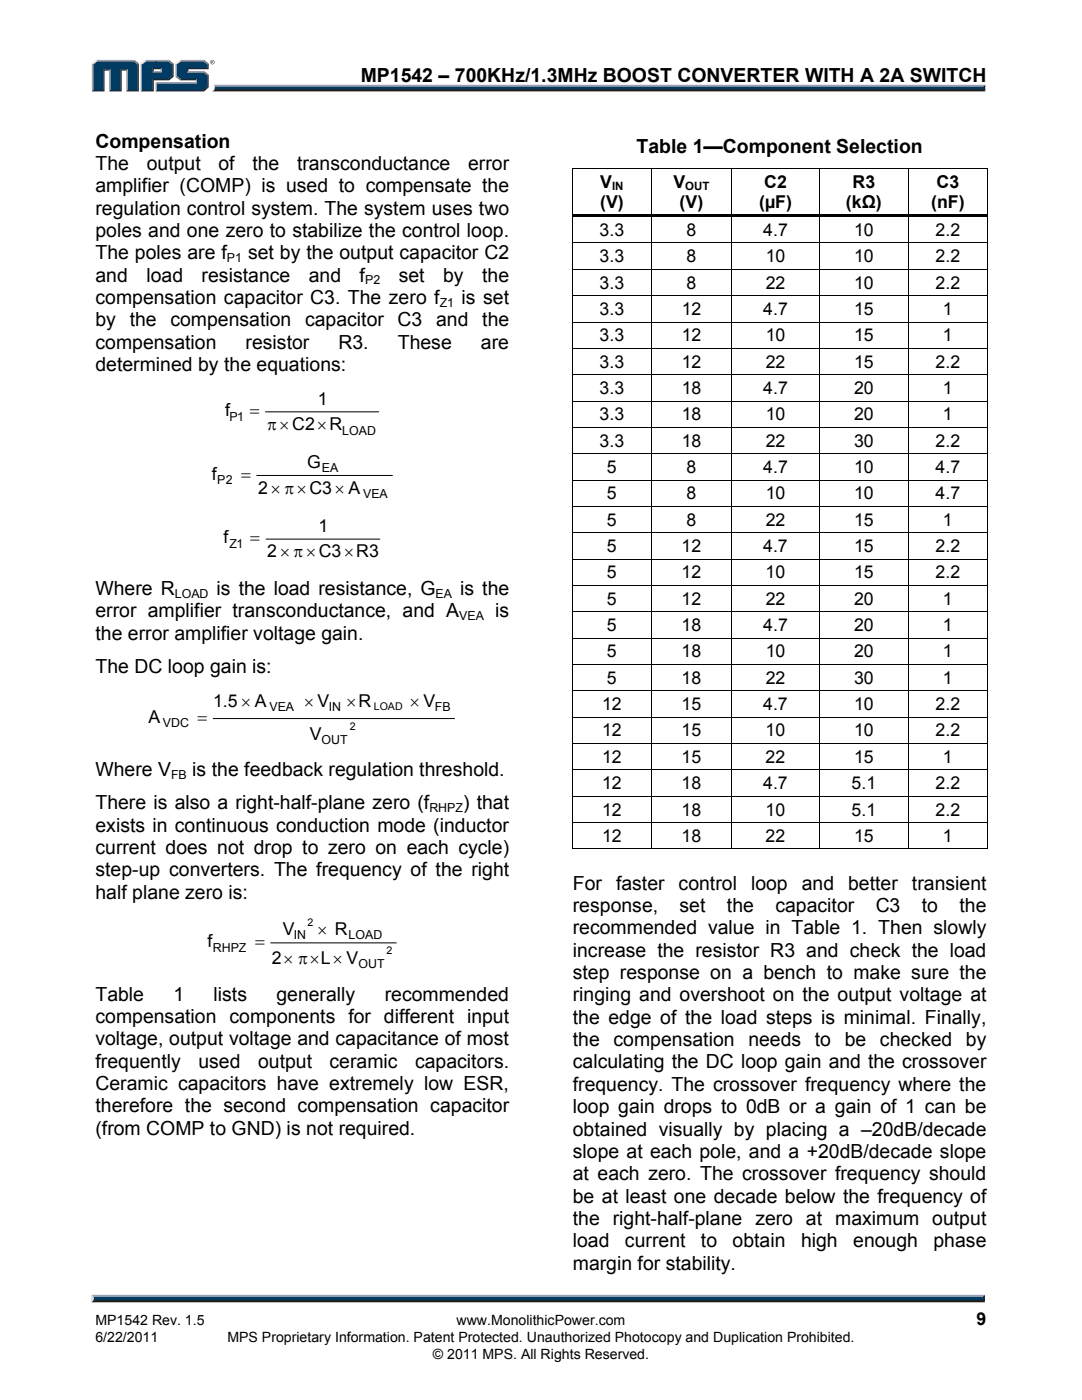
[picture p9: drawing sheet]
<svg xmlns="http://www.w3.org/2000/svg" width="216mm" height="279mm" viewBox="0 0 216 279" stroke-linecap="round" stroke-linejoin="round" font-family="sans-serif">
<path d="M42.7 16.9h153.9l-.4 .7h-153.4z" fill="#94a0b9"/>
<path d="M42.8 17.6h153.4l.4 .6h-154.3l.4-.2z" fill="#231f20"/>
<path d="M196.2 17.3l.4-.4v1.3l-.4-.4z" fill="#001339"/>
<path d="M42.9 17.3h153.3v.5h-153.4z" fill="#003b63"/>
<path d="M42.7 16.9l.2 .5a.79 .79 0 0 1-.6 .8h.1a1.24 1.24 0 0 0 .3-1.3z" fill="#dcddde"/>
<path d="M30.4 14.4l.3-.2h1.3l.3 .2z" fill="#94a0b9"/>
<g fill="#003b63">
<path d="M18.6 12.8l.8-.6h7.2l.8 .6v5.2h-2v-4.2h-1.4v4.2h-2v-4.2h-1.4v4.2h-2z"/>
<path d="M28.3 12.8l.8-.6h2.2v1.4h-.9v.8h1.9v-.8h-1.3v-1.4h2.6l.8 .6v2.3l-.8 .7h-3.2v2.2h-2.1z"/>
<path d="M31.3 16.6h8v-.8h-3.2l-.9-.7v-2.3l.9-.6h4.4l.9 .6v.8h-4.1v.8h3.2l.9 .7v2.2l-.9 .7h-9.2z"/>
</g>
<path d="M35.9 12.1h4.8" fill="none" stroke="#94a0b9" stroke-width=".27"/>
<path d="M35 12.7l.9-.7 .2 .2-.8 .6z" fill="#dcddde"/>
<path d="M35.1 12.7v2.6" fill="none" stroke="#94a0b9" stroke-width=".27"/>
<path d="M35 15.3l.3-.2 .8 .7-.2 .2z" fill="#547194"/>
<path d="M35.9 15.9h3.4" fill="none" stroke="#001339" stroke-width=".27"/>
<g fill="#94a0b9">
<path d="M31 16.4h8.1v-.4l.2-.2v.8h-8z"/>
<path d="M31 16.4l.3 .2v1.4l-.3 .2z"/>
</g>
<path d="M37.3 13.6h4.1v-.8l.2-.1v1.1h-4v.4l-.3 .2z" fill="#001339"/>
<path d="M37.3 14.3h3.4" fill="none" stroke="#94a0b9" stroke-width=".27"/>
<path d="M40.7 14.2l.9 .7-.2 .2-.9-.7z" fill="#547194"/>
<g fill="#001339">
<path d="M31 18.2l.3-.2h9.2l.9-.7v-2.2l.2-.2v2.5l-.9 .8z"/>
<path d="M30.4 15.8h3.2l.8-.7v-2.3l.2-.1v2.6l-.9 .7h-3v2.2h-2.6l.2-.2h2.1z"/>
</g>
<path d="M33.7 12l.9 .7-.2 .1-.8-.6z" fill="#547194"/>
<path d="M29 12.1h4.7" fill="none" stroke="#94a0b9" stroke-width=".27"/>
<path d="M28.1 12.7l.9-.7 .1 .2-.8 .6z" fill="#dcddde"/>
<path d="M28.2 12.7v5.5" fill="none" stroke="#94a0b9" stroke-width=".27"/>
<path d="M32 13.8l.3-.2v.8l-.3-.2z" fill="#94a0b9"/>
<g fill="#001339">
<path d="M30.4 13.6h1.9l-.3 .2h-1.3v.4l-.3 .2z"/>
<path d="M27.4 12.8l.3-.1v5.5h-2.5l.2-.2h2z"/>
</g>
<path d="M26.8 12l.9 .7-.3 .1-.8-.6z" fill="#547194"/>
<path d="M19.2 12.1h7.6" fill="none" stroke="#94a0b9" stroke-width=".27"/>
<path d="M18.3 12.7l.9-.7 .2 .2-.8 .6z" fill="#dcddde"/>
<path d="M18.5 12.7v5.5" fill="none" stroke="#94a0b9" stroke-width=".27"/>
<path d="M20.6 13.8h1.4l-.2 .3h-.9v4.1h-2.6l.3-.2h2z" fill="#001339"/>
<path d="M21.9 13.8v4.4" fill="none" stroke="#94a0b9" stroke-width=".27"/>
<path d="M24 13.8h1.4l-.2 .3h-.9v4.1h-2.5l.2-.2h2z" fill="#001339"/>
<path d="M25.3 13.8v4.4" fill="none" stroke="#94a0b9" stroke-width=".27"/>
<path d="M40.7 12l.9 .7-.2 .1-.9-.6z" fill="#547194"/>
<g fill="#231f20">
<path d="M18.7 259.2h177.4l.4 .7h-178.3z"/>
<path d="M41.9 12.4a.45 .45 0 0 1 .9 0 .45 .45 0 0 1-.9 0zM42 12.4a.37 .37 0 0 0 .7 0 .37 .37 0 0 0-.7 0zM42.2 12.2h.3l.1 .5-.3-.3-.1 .3zM42.3 12.2v.2h.1z"/>
</g>
<path d="M18.3 258.4h178.2l-.4 .8h-177.4z" fill="#94a0b9"/>
<path d="M196.5 258.4v1.5l-.4-.4v-.6z" fill="#001339"/>
<path d="M18.7 258.9h177.4v.6h-177.4z" fill="#003b63"/>
<path d="M18.2 258.4l.5 .5v.5l-.5 .5z" fill="#dcddde"/>
<g fill="none" stroke="#000" stroke-width=".2">
<path d="M114.1 33.6h15.9M114.2 34.2v8.6M130 34.2v8.6M130.1 33.6h15.7M145.9 34.2v8.6M146 33.6h17.5M163.6 34.2v8.6M163.7 33.6h17.4M181.2 34.2v8.6M181.3 33.6h15.7M197.1 34.2v8.6M114.2 43.8v4.6"/>
<path d="M114.2 49.1v4.6M114.2 54.4v4.5M114.2 59.6v4.6M114.3 48.5h15.7M114.3 53.8h15.7M114.3 59h15.7M130 43.8v4.6M130 49.1v4.6M130 54.4v4.5M130 59.6v4.6M130.1 48.5h15.7M130.1 53.8h15.7"/>
<path d="M130.1 59h15.7M145.9 43.8v4.6M145.9 49.1v4.6M145.9 54.4v4.5M145.9 59.6v4.6M146 48.5h17.5M146 53.8h17.5M146 59h17.5M163.6 43.8v4.6M163.6 49.1v4.6M163.6 54.4v4.5M163.6 59.6v4.6"/>
<path d="M163.7 48.5h17.4M163.7 53.8h17.4M163.7 59h17.4M181.2 43.8v4.6M181.2 49.1v4.6M181.2 54.4v4.5M181.2 59.6v4.6M181.3 48.5h15.7M181.3 53.8h15.7M181.3 59h15.7M197.1 43.8v4.6M197.1 49.1v4.6"/>
<path d="M197.1 54.4v4.5M197.1 59.6v4.6M114.2 64.9v4.5M114.2 70.1v4.6M114.2 75.4v4.5M114.3 64.3h15.7M114.3 69.5h15.7M114.3 74.8h15.7M130 64.9v4.5M130 70.1v4.6M130 75.4v4.5M130.1 64.3h15.7"/>
<path d="M130.1 69.5h15.7M130.1 74.8h15.7M145.9 64.9v4.5M145.9 70.1v4.6M145.9 75.4v4.5M146 64.3h17.5M146 69.5h17.5M146 74.8h17.5M163.6 64.9v4.5M163.6 70.1v4.6M163.6 75.4v4.5M163.7 64.3h17.4"/>
<path d="M163.7 69.5h17.4M163.7 74.8h17.4M181.2 64.9v4.5M181.2 70.1v4.6M181.2 75.4v4.5M181.3 64.3h15.7M181.3 69.5h15.7M181.3 74.8h15.7M197.1 64.9v4.5M197.1 70.1v4.6M197.1 75.4v4.5M51.2 94.9h27.1"/>
<path d="M53 82.2h22.6M114.2 80.6v4.6M114.2 85.9v4.6M114.2 91.2v4.5M114.2 96.4v4.6M114.3 80h15.7M114.3 85.3h15.7M114.3 90.6h15.7M114.3 95.8h15.7M130 80.6v4.6M130 85.9v4.6M130 91.2v4.5"/>
<path d="M130 96.4v4.6M130.1 80h15.7M130.1 85.3h15.7M130.1 90.6h15.7M130.1 95.8h15.7M145.9 80.6v4.6M145.9 85.9v4.6M145.9 91.2v4.5M145.9 96.4v4.6M146 80h17.5M146 85.3h17.5M146 90.6h17.5"/>
<path d="M146 95.8h17.5M163.6 80.6v4.6M163.6 85.9v4.6M163.6 91.2v4.5M163.6 96.4v4.6M163.7 80h17.4M163.7 85.3h17.4M163.7 90.6h17.4M163.7 95.8h17.4M181.2 80.6v4.6M181.2 85.9v4.6M181.2 91.2v4.5"/>
<path d="M181.2 96.4v4.6M181.3 80h15.7M181.3 85.3h15.7M181.3 90.6h15.7M181.3 95.8h15.7M197.1 80.6v4.6M197.1 85.9v4.6M197.1 91.2v4.5M197.1 96.4v4.6M53.1 107.6h22.7M114.2 101.7v4.5M114.2 106.9v4.6"/>
<path d="M114.2 112.2v4.5M114.2 117.4v4.6M114.3 101.1h15.7M114.3 106.3h15.7M114.3 111.6h15.7M114.3 116.8h15.7M130 101.7v4.5M130 106.9v4.6M130 112.2v4.5M130 117.4v4.6M130.1 101.1h15.7M130.1 106.3h15.7"/>
<path d="M130.1 111.6h15.7M130.1 116.8h15.7M145.9 101.7v4.5M145.9 106.9v4.6M145.9 112.2v4.5M145.9 117.4v4.6M146 101.1h17.5M146 106.3h17.5M146 111.6h17.5M146 116.8h17.5M163.6 101.7v4.5M163.6 106.9v4.6"/>
<path d="M163.6 112.2v4.5M163.6 117.4v4.6M163.7 101.1h17.4M163.7 106.3h17.4M163.7 111.6h17.4M163.7 116.8h17.4M181.2 101.7v4.5M181.2 106.9v4.6M181.2 112.2v4.5M181.2 117.4v4.6M181.3 101.1h15.7M181.3 106.3h15.7"/>
<path d="M181.3 111.6h15.7M181.3 116.8h15.7M197.1 101.7v4.5M197.1 106.9v4.6M197.1 112.2v4.5M197.1 117.4v4.6M114.2 122.7v4.6M114.2 128v4.5M114.2 133.2v4.6M114.2 138.5v4.5M114.3 122.1h15.7M114.3 127.3h15.7"/>
<path d="M114.3 132.6h15.7M114.3 137.9h15.7M130 122.7v4.6M130 128v4.5M130 133.2v4.6M130 138.5v4.5M130.1 122.1h15.7M130.1 127.3h15.7M130.1 132.6h15.7M130.1 137.9h15.7M145.9 122.7v4.6M145.9 128v4.5"/>
<path d="M145.9 133.2v4.6M145.9 138.5v4.5M146 122.1h17.5M146 127.3h17.5M146 132.6h17.5M146 137.9h17.5M163.6 122.7v4.6M163.6 128v4.5M163.6 133.2v4.6M163.6 138.5v4.5M163.7 122.1h17.4M163.7 127.3h17.4"/>
<path d="M163.7 132.6h17.4M163.7 137.9h17.4M181.2 122.7v4.6M181.2 128v4.5M181.2 133.2v4.6M181.2 138.5v4.5M181.3 122.1h15.7M181.3 127.3h15.7M181.3 132.6h15.7M181.3 137.9h15.7M197.1 122.7v4.6M197.1 128v4.5"/>
<path d="M197.1 133.2v4.6M197.1 138.5v4.5M42.5 143.4h48.2M114.2 143.7v4.6M114.2 149v4.5M114.2 154.2v4.6M114.2 159.5v4.5M114.3 143.1h15.7M114.3 148.4h15.7M114.3 153.6h15.7M114.3 158.9h15.7M130 143.7v4.6"/>
<path d="M130 149v4.5M130 154.2v4.6M130 159.5v4.5M130.1 143.1h15.7M130.1 148.4h15.7M130.1 153.6h15.7M130.1 158.9h15.7M145.9 143.7v4.6M145.9 149v4.5M145.9 154.2v4.6M145.9 159.5v4.5M146 143.1h17.5"/>
<path d="M146 148.4h17.5M146 153.6h17.5M146 158.9h17.5M163.6 143.7v4.6M163.6 149v4.5M163.6 154.2v4.6M163.6 159.5v4.5M163.7 143.1h17.4M163.7 148.4h17.4M163.7 153.6h17.4M163.7 158.9h17.4M181.2 143.7v4.6"/>
<path d="M181.2 149v4.5M181.2 154.2v4.6M181.2 159.5v4.5M181.3 143.1h15.7M181.3 148.4h15.7M181.3 153.6h15.7M181.3 158.9h15.7M197.1 143.7v4.6M197.1 149v4.5M197.1 154.2v4.6M197.1 159.5v4.5M114.1 169.4h15.9"/>
<path d="M114.2 164.7v4.8M114.3 164.1h15.7M130 164.7v4.8M130.1 164.1h15.7M130.1 169.4h15.7M145.9 164.7v4.8M146 164.1h17.5M146 169.4h17.5M163.6 164.7v4.8M163.7 164.1h17.4M163.7 169.4h17.4M181.2 164.7v4.8"/>
<path d="M181.3 164.1h15.7M181.3 169.4h15.7M197.1 164.7v4.8M54 188.2h25.1"/>
</g>
<g fill="#000">
<path d="M114.1 33.5h.2v.7h-.2zM130 33.5h.1v.7h-.1zM145.8 33.5h.2v.7h-.2zM163.5 33.5h.2v.7h-.2zM181.1 33.5h.2v.7h-.2zM197 33.5h.2v.7h-.2zM197 33.5h.2v.2h-.2zM114.1 42.8h.2v1h-.2zM114.1 48.4h.2v.7h-.2zM114.1 53.7h.2v.7h-.2zM114.1 58.9h.2v.7h-.2zM114.3 42.8h15.7v.5h-15.7z"/>
<path d="M130 43.3h.1v.5h-.1zM130 42.8h15.8v.5h-15.8zM130 48.4h.1v.7h-.1zM130 53.7h.1v.7h-.1zM130 58.9h.1v.7h-.1zM145.8 43.3h.2v.5h-.2zM145.8 42.8h17.7v.5h-17.7zM145.8 48.4h.2v.7h-.2zM145.8 53.7h.2v.7h-.2zM145.8 58.9h.2v.7h-.2zM163.5 43.3h.2v.5h-.2zM163.5 42.8h17.6v.5h-17.6z"/>
<path d="M163.5 48.4h.2v.7h-.2zM163.5 53.7h.2v.7h-.2zM163.5 58.9h.2v.7h-.2zM181.1 43.3h.2v.5h-.2zM181.1 42.8h15.9v.5h-15.9zM181.1 48.4h.2v.7h-.2zM181.1 53.7h.2v.7h-.2zM181.1 58.9h.2v.7h-.2zM197 42.8h.2v1h-.2zM197 48.4h.2v.7h-.2zM197 53.7h.2v.7h-.2zM197 58.9h.2v.7h-.2z"/>
<path d="M114.1 64.2h.2v.7h-.2zM114.1 69.4h.2v.7h-.2zM114.1 74.7h.2v.7h-.2zM130 64.2h.1v.7h-.1zM130 69.4h.1v.7h-.1zM130 74.7h.1v.7h-.1zM145.8 64.2h.2v.7h-.2zM145.8 69.4h.2v.7h-.2zM145.8 74.7h.2v.7h-.2zM163.5 64.2h.2v.7h-.2zM163.5 69.4h.2v.7h-.2zM163.5 74.7h.2v.7h-.2z"/>
<path d="M181.1 64.2h.2v.7h-.2zM181.1 69.4h.2v.7h-.2zM181.1 74.7h.2v.7h-.2zM197 64.2h.2v.7h-.2zM197 69.4h.2v.7h-.2zM197 74.7h.2v.7h-.2zM114.1 79.9h.2v.7h-.2zM114.1 85.2h.2v.7h-.2zM114.1 90.5h.2v.7h-.2zM114.1 95.7h.2v.7h-.2zM130 79.9h.1v.7h-.1zM130 85.2h.1v.7h-.1z"/>
<path d="M130 90.5h.1v.7h-.1zM130 95.7h.1v.7h-.1zM145.8 79.9h.2v.7h-.2zM145.8 85.2h.2v.7h-.2zM145.8 90.5h.2v.7h-.2zM145.8 95.7h.2v.7h-.2zM163.5 79.9h.2v.7h-.2zM163.5 85.2h.2v.7h-.2zM163.5 90.5h.2v.7h-.2zM163.5 95.7h.2v.7h-.2zM181.1 79.9h.2v.7h-.2zM181.1 85.2h.2v.7h-.2z"/>
<path d="M181.1 90.5h.2v.7h-.2zM181.1 95.7h.2v.7h-.2zM197 79.9h.2v.7h-.2zM197 85.2h.2v.7h-.2zM197 90.5h.2v.7h-.2zM197 95.7h.2v.7h-.2zM114.1 101h.2v.7h-.2zM114.1 106.2h.2v.7h-.2zM114.1 111.5h.2v.7h-.2zM114.1 116.7h.2v.7h-.2zM130 101h.1v.7h-.1zM130 106.2h.1v.7h-.1z"/>
<path d="M130 111.5h.1v.7h-.1zM130 116.7h.1v.7h-.1zM145.8 101h.2v.7h-.2zM145.8 106.2h.2v.7h-.2zM145.8 111.5h.2v.7h-.2zM145.8 116.7h.2v.7h-.2zM163.5 101h.2v.7h-.2zM163.5 106.2h.2v.7h-.2zM163.5 111.5h.2v.7h-.2zM163.5 116.7h.2v.7h-.2zM181.1 101h.2v.7h-.2zM181.1 106.2h.2v.7h-.2z"/>
<path d="M181.1 111.5h.2v.7h-.2zM181.1 116.7h.2v.7h-.2zM197 101h.2v.7h-.2zM197 106.2h.2v.7h-.2zM197 111.5h.2v.7h-.2zM197 116.7h.2v.7h-.2zM114.1 122h.2v.7h-.2zM114.1 127.3h.2v.7h-.2zM114.1 132.5h.2v.7h-.2zM114.1 137.8h.2v.7h-.2zM130 122h.1v.7h-.1zM130 127.3h.1v.7h-.1z"/>
<path d="M130 132.5h.1v.7h-.1zM130 137.8h.1v.7h-.1zM145.8 122h.2v.7h-.2zM145.8 127.3h.2v.7h-.2zM145.8 132.5h.2v.7h-.2zM145.8 137.8h.2v.7h-.2zM163.5 122h.2v.7h-.2zM163.5 127.3h.2v.7h-.2zM163.5 132.5h.2v.7h-.2zM163.5 137.8h.2v.7h-.2zM181.1 122h.2v.7h-.2zM181.1 127.3h.2v.7h-.2z"/>
<path d="M181.1 132.5h.2v.7h-.2zM181.1 137.8h.2v.7h-.2zM197 122h.2v.7h-.2zM197 127.3h.2v.7h-.2zM197 132.5h.2v.7h-.2zM197 137.8h.2v.7h-.2zM114.1 143h.2v.7h-.2zM114.1 148.3h.2v.7h-.2zM114.1 153.5h.2v.7h-.2zM114.1 158.8h.2v.7h-.2zM130 143h.1v.7h-.1zM130 148.3h.1v.7h-.1z"/>
<path d="M130 153.5h.1v.7h-.1zM130 158.8h.1v.7h-.1zM145.8 143h.2v.7h-.2zM145.8 148.3h.2v.7h-.2zM145.8 153.5h.2v.7h-.2zM145.8 158.8h.2v.7h-.2zM163.5 143h.2v.7h-.2zM163.5 148.3h.2v.7h-.2zM163.5 153.5h.2v.7h-.2zM163.5 158.8h.2v.7h-.2zM181.1 143h.2v.7h-.2zM181.1 148.3h.2v.7h-.2z"/>
<path d="M181.1 153.5h.2v.7h-.2zM181.1 158.8h.2v.7h-.2zM197 143h.2v.7h-.2zM197 148.3h.2v.7h-.2zM197 153.5h.2v.7h-.2zM197 158.8h.2v.7h-.2zM114.1 164h.2v.7h-.2zM130 164h.1v.7h-.1zM145.8 164h.2v.7h-.2zM163.5 164h.2v.7h-.2zM181.1 164h.2v.7h-.2zM197 164h.2v.7h-.2z"/>
<path d="M197 169.3h.2v.2h-.2z"/>
</g>
<g font-size="3.9">
<text x="72" y="16.3">MP1542 – 700KHz/1.3MHz BOOST CONVERTER WITH A 2A SWITCH</text>
<text x="19" y="29.5">Compensation</text>
<text x="19" y="33.9">The</text>
<text x="29.3" y="33.9">output</text>
<text x="43.6" y="33.9">of</text>
<text x="50.4" y="33.9">the</text>
<text x="59.3" y="33.9">transconductance</text>
<text x="93.4" y="33.9">error</text>
<text x="127" y="30.5">Table 1—Component Selection</text>
<text x="19" y="38.4">amplifier (COMP) is used to compensate the</text>
<text x="19" y="42.8">regulation control system. The system uses two</text>
<text x="19" y="47.3">poles and one zero to stabilize the control loop.</text>
<text x="19" y="51.8">The poles are f</text>
<text x="49.5" y="51.8">set by the output capacitor C2</text>
<text x="19.1" y="56.2">and</text>
<text x="29.2" y="56.2">load</text>
<text x="40.2" y="56.2">resistance</text>
<text x="61.6" y="56.2">and</text>
<text x="71.8" y="56.2">f</text>
<text x="79.6" y="56.2">set</text>
<text x="88.4" y="56.2">by</text>
<text x="96.2" y="56.2">the</text>
<text x="19.1" y="65.2">by</text>
<text x="19.1" y="60.7">compensation capacitor C3. The zero f</text>
<text x="25.9" y="65.2">the</text>
<text x="34" y="65.2">compensation</text>
<text x="60.9" y="65.2">capacitor C3</text>
<text x="87" y="65.2">and</text>
<text x="92.1" y="60.7">is set</text>
<text x="96.2" y="65.2">the</text>
<text x="19.1" y="69.6">compensation</text>
<text x="49" y="69.6">resistor</text>
<text x="67.5" y="69.6">R3.</text>
<text x="79.4" y="69.6">These</text>
<text x="96" y="69.6">are</text>
<text x="19.1" y="74.1">determined by the equations:</text>
<text x="19.1" y="118.8">Where R</text>
<text x="43.2" y="118.8">is the load resistance, G</text>
<text x="91.8" y="118.8">is the</text>
<text x="19" y="123.2">error amplifier transconductance, and A</text>
<text x="98.8" y="123.2">is</text>
<text x="19" y="127.7">the error amplifier voltage gain.</text>
<text x="19" y="134.3">The DC loop gain is:</text>
<text x="19" y="155">Where V</text>
<text x="38.4" y="155">is the feedback regulation threshold.</text>
<text x="19" y="161.5">There is also a right-half-plane zero (f</text>
<text x="92.4" y="161.5">) that</text>
<text x="19.1" y="166">exists in continuous conduction mode (inductor</text>
<text x="19.1" y="170.5">current does not drop to zero on each cycle)</text>
<text x="19.1" y="174.9">step-up converters. The frequency of the right</text>
<text x="19.1" y="179.4">half plane zero is:</text>
<text x="114.3" y="177.5">For</text>
<text x="122.9" y="177.5">faster</text>
<text x="135.4" y="177.5">control</text>
<text x="149.9" y="177.5">loop</text>
<text x="160" y="177.5">and</text>
<text x="169.2" y="177.5">better</text>
<text x="182" y="177.5">transient</text>
<text x="114.3" y="182">response,</text>
<text x="135.6" y="182">set</text>
<text x="145.1" y="182">the</text>
<text x="154.7" y="182">capacitor</text>
<text x="174.7" y="182">C3</text>
<text x="184" y="182">to</text>
<text x="191.5" y="182">the</text>
<text x="114.3" y="186.5">recommended value in Table 1. Then slowly</text>
<text x="114.3" y="190.9">increase the resistor R3 and check the load</text>
<text x="114.3" y="195.4">step response on a bench to make sure the</text>
<text x="19" y="199.7">Table</text>
<text x="34.6" y="199.7">1</text>
<text x="42.6" y="199.7">lists</text>
<text x="55.2" y="199.7">generally</text>
<text x="76.8" y="199.7">recommended</text>
<text x="114.3" y="199.9">ringing and overshoot on the output voltage at</text>
<text x="19" y="204.2">compensation components for different input</text>
<text x="19" y="208.6">voltage, output voltage and capacitance of most</text>
<text x="114.3" y="204.3">the edge of the load steps is minimal. Finally,</text>
<text x="114.3" y="208.8">the</text>
<text x="122.4" y="208.8">compensation</text>
<text x="149.3" y="208.8">needs</text>
<text x="162.6" y="208.8">to</text>
<text x="168.6" y="208.8">be</text>
<text x="175.6" y="208.8">checked</text>
<text x="192.7" y="208.8">by</text>
<text x="19" y="213.1">frequently</text>
<text x="39.6" y="213.1">used</text>
<text x="51.5" y="213.1">output</text>
<text x="65.8" y="213.1">ceramic</text>
<text x="82.8" y="213.1">capacitors.</text>
<text x="114.3" y="213.2">calculating the DC loop gain and the crossover</text>
<text x="19" y="217.6">Ceramic capacitors have extremely low ESR,</text>
<text x="114.3" y="217.7">frequency. The crossover frequency where the</text>
<text x="19" y="222">therefore the second compensation capacitor</text>
<text x="19" y="226.5">(from COMP to GND) is not required.</text>
<text x="114.3" y="222.2">loop gain drops to 0dB or a gain of 1 can be</text>
<text x="114.3" y="226.6">obtained visually by placing a –20dB/decade</text>
<text x="114.3" y="231.1">slope at each pole, and a +20dB/decade slope</text>
<text x="114.3" y="235.5">at each zero. The crossover frequency should</text>
<text x="114.3" y="240">be at least one decade below the frequency of</text>
<text x="114.3" y="244.5">the right-half-plane zero at maximum output</text>
<text x="114.3" y="248.9">load</text>
<text x="124.7" y="248.9">current</text>
<text x="139.9" y="248.9">to</text>
<text x="146.2" y="248.9">obtain</text>
<text x="159.8" y="248.9">high</text>
<text x="170.2" y="248.9">enough</text>
<text x="186.3" y="248.9">phase</text>
<text x="114.3" y="253.4">margin for stability.</text>
</g>
<g font-size="3.5">
<text x="119.7" y="41.5">(V)</text>
<text x="119.8" y="37.5">V</text>
<text x="134.4" y="37.5">V</text>
<text x="135.6" y="41.5">(V)</text>
<text x="151.5" y="41.5">(µF)</text>
<text x="152.5" y="37.5">C2</text>
<text x="168.8" y="41.5">(kΩ)</text>
<text x="170.1" y="37.5">R3</text>
<text x="185.8" y="41.5">(nF)</text>
<text x="186.9" y="37.5">C3</text>
<text x="119.7" y="47.1">3.3</text>
<text x="137" y="47.1">8</text>
<text x="152.3" y="47.1">4.7</text>
<text x="170.4" y="47.1">10</text>
<text x="186.7" y="47.1">2.2</text>
<text x="119.7" y="52.4">3.3</text>
<text x="137" y="52.4">8</text>
<text x="152.8" y="52.4">10</text>
<text x="170.4" y="52.4">10</text>
<text x="186.7" y="52.4">2.2</text>
<text x="119.7" y="57.6">3.3</text>
<text x="137" y="57.6">8</text>
<text x="152.8" y="57.6">22</text>
<text x="170.4" y="57.6">10</text>
<text x="186.7" y="57.6">2.2</text>
<text x="119.7" y="62.9">3.3</text>
<text x="136" y="62.9">12</text>
<text x="152.3" y="62.9">4.7</text>
<text x="170.4" y="62.9">15</text>
<text x="188.2" y="62.9">1</text>
<text x="119.7" y="68.1">3.3</text>
<text x="136" y="68.1">12</text>
<text x="152.8" y="68.1">10</text>
<text x="170.4" y="68.1">15</text>
<text x="188.2" y="68.1">1</text>
<text x="119.7" y="73.4">3.3</text>
<text x="136" y="73.4">12</text>
<text x="152.8" y="73.4">22</text>
<text x="170.4" y="73.4">15</text>
<text x="186.7" y="73.4">2.2</text>
<text x="44.9" y="83.1">f</text>
<text x="49.8" y="83.1">=</text>
<text x="63.4" y="80.8">1</text>
<text x="119.7" y="78.7">3.3</text>
<text x="119.7" y="83.9">3.3</text>
<text x="136" y="78.7">18</text>
<text x="136" y="83.9">18</text>
<text x="152.3" y="78.7">4.7</text>
<text x="152.8" y="83.9">10</text>
<text x="170.4" y="83.9">20</text>
<text x="170.4" y="78.7">20</text>
<text x="188.2" y="83.9">1</text>
<text x="188.2" y="78.7">1</text>
<text x="53.3" y="85.9">π× C2×R</text>
<text x="119.7" y="89.2">3.3</text>
<text x="136" y="89.2">18</text>
<text x="152.8" y="89.2">22</text>
<text x="170.4" y="89.2">30</text>
<text x="186.7" y="89.2">2.2</text>
<text x="42.3" y="95.8">f</text>
<text x="48.1" y="95.8">=</text>
<text x="61.3" y="93.3">G</text>
<text x="121.1" y="94.4">5</text>
<text x="137" y="94.4">8</text>
<text x="152.3" y="94.4">4.7</text>
<text x="170.4" y="94.4">10</text>
<text x="186.7" y="94.4">4.7</text>
<text x="51.5" y="98.6">2× π× C3× A</text>
<text x="121.1" y="99.7">5</text>
<text x="137" y="99.7">8</text>
<text x="152.8" y="99.7">10</text>
<text x="170.4" y="99.7">10</text>
<text x="186.7" y="99.7">4.7</text>
<text x="63.6" y="106.2">1</text>
<text x="121.1" y="104.9">5</text>
<text x="137" y="104.9">8</text>
<text x="152.8" y="104.9">22</text>
<text x="170.4" y="104.9">15</text>
<text x="188.1" y="104.9">1</text>
<text x="44.6" y="108.5">f</text>
<text x="49.9" y="108.5">=</text>
<text x="53.3" y="111.3">2× π× C3×R3</text>
<text x="121.1" y="110.2">5</text>
<text x="136" y="110.2">12</text>
<text x="152.3" y="110.2">4.7</text>
<text x="170.4" y="110.2">15</text>
<text x="186.7" y="110.2">2.2</text>
<text x="121.1" y="115.4">5</text>
<text x="136" y="115.4">12</text>
<text x="152.8" y="115.4">10</text>
<text x="170.4" y="115.4">15</text>
<text x="186.7" y="115.4">2.2</text>
<text x="121.1" y="120.7">5</text>
<text x="121.1" y="126">5</text>
<text x="136" y="126">18</text>
<text x="136" y="120.7">12</text>
<text x="152.3" y="126">4.7</text>
<text x="152.8" y="120.7">22</text>
<text x="170.4" y="120.7">20</text>
<text x="170.4" y="126">20</text>
<text x="188.1" y="120.7">1</text>
<text x="188.2" y="126">1</text>
<text x="121.1" y="131.2">5</text>
<text x="136" y="131.2">18</text>
<text x="152.8" y="131.2">10</text>
<text x="170.4" y="131.2">20</text>
<text x="188.1" y="131.2">1</text>
<text x="121.1" y="136.5">5</text>
<text x="136" y="136.5">18</text>
<text x="152.8" y="136.5">22</text>
<text x="170.4" y="136.5">30</text>
<text x="188.1" y="136.5">1</text>
<text x="42.5" y="141">1.5 × A</text>
<text x="60.7" y="141">× V</text>
<text x="69.1" y="141">×R</text>
<text x="81.8" y="141">× V</text>
<text x="120.1" y="141.7">12</text>
<text x="136" y="141.7">15</text>
<text x="152.3" y="141.7">4.7</text>
<text x="170.4" y="141.7">10</text>
<text x="186.7" y="141.7">2.2</text>
<text x="29.6" y="144.3">A</text>
<text x="39.4" y="144.3">=</text>
<text x="61.8" y="147.6">V</text>
<text x="120.1" y="147">12</text>
<text x="136" y="147">15</text>
<text x="152.8" y="147">10</text>
<text x="170.4" y="147">10</text>
<text x="186.7" y="147">2.2</text>
<text x="120.1" y="152.2">12</text>
<text x="136" y="152.2">15</text>
<text x="152.8" y="152.2">22</text>
<text x="170.4" y="152.2">15</text>
<text x="188.1" y="152.2">1</text>
<text x="120.1" y="157.5">12</text>
<text x="136" y="157.5">18</text>
<text x="152.3" y="157.5">4.7</text>
<text x="169.9" y="157.5">5.1</text>
<text x="186.7" y="157.5">2.2</text>
<text x="120.1" y="162.8">12</text>
<text x="120.1" y="168">12</text>
<text x="136" y="162.8">18</text>
<text x="136" y="168">18</text>
<text x="152.8" y="162.8">10</text>
<text x="152.8" y="168">22</text>
<text x="169.9" y="162.8">5.1</text>
<text x="170.4" y="168">15</text>
<text x="186.7" y="162.8">2.2</text>
<text x="188.1" y="168">1</text>
<text x="41.4" y="189.1">f</text>
<text x="50.9" y="189.1">=</text>
<text x="56.4" y="186.6">V</text>
<text x="63.4" y="186.6">× R</text>
<text x="54.3" y="192.4">2× π×L× V</text>
<text x="194.9" y="264.5">9</text>
</g>
<g font-size="2.8">
<text x="19" y="267.9">6/22/2011</text>
<text x="19" y="264.5">MP1542 Rev. 1.5</text>
<text x="45.4" y="267.9">MPS Proprietary Information. Patent Protected. Unauthorized Photocopy and Duplication Prohibited.</text>
<text x="91.1" y="264.5">www.MonolithicPower.com</text>
<text x="86.4" y="271.1">© 2011 MPS. All Rights Reserved.</text>
</g>
<g font-size="2.5">
<text x="45.3" y="52.3">P1</text>
<text x="72.9" y="56.8">P2</text>
<text x="87.7" y="61.2">Z1</text>
<text x="45.8" y="83.9">P1</text>
<text x="68.3" y="86.8">LOAD</text>
<text x="64.2" y="94.2">EA</text>
<text x="43.3" y="96.6">P2</text>
<text x="72.5" y="99.4">VEA</text>
<text x="45.8" y="109.3">Z1</text>
<text x="34.9" y="119.3">LOAD</text>
<text x="86.9" y="119.3">EA</text>
<text x="91.6" y="123.7">VEA</text>
<text x="53.8" y="141.9">VEA</text>
<text x="65.6" y="141.9">IN</text>
<text x="86.8" y="141.9">FB</text>
<text x="32.5" y="145.2">VDC</text>
<text x="64.2" y="148.5">OUT</text>
<text x="34.1" y="155.5">FB</text>
<text x="85.7" y="162.1">RHPZ</text>
<text x="42.5" y="189.9">RHPZ</text>
<text x="58.6" y="187.5">IN</text>
<text x="69.6" y="187.5">LOAD</text>
<text x="71.5" y="193.3">OUT</text>
</g>
<g font-size="2.3">
<text x="122.1" y="38">IN</text>
<text x="136.7" y="38">OUT</text>
</g>
<g font-size="2.1">
<text x="74.6" y="141.6">LOAD</text>
<text x="69.8" y="145.7">2</text>
<text x="61.4" y="184.7">2</text>
<text x="77.2" y="190.5">2</text>
</g>
</svg>
